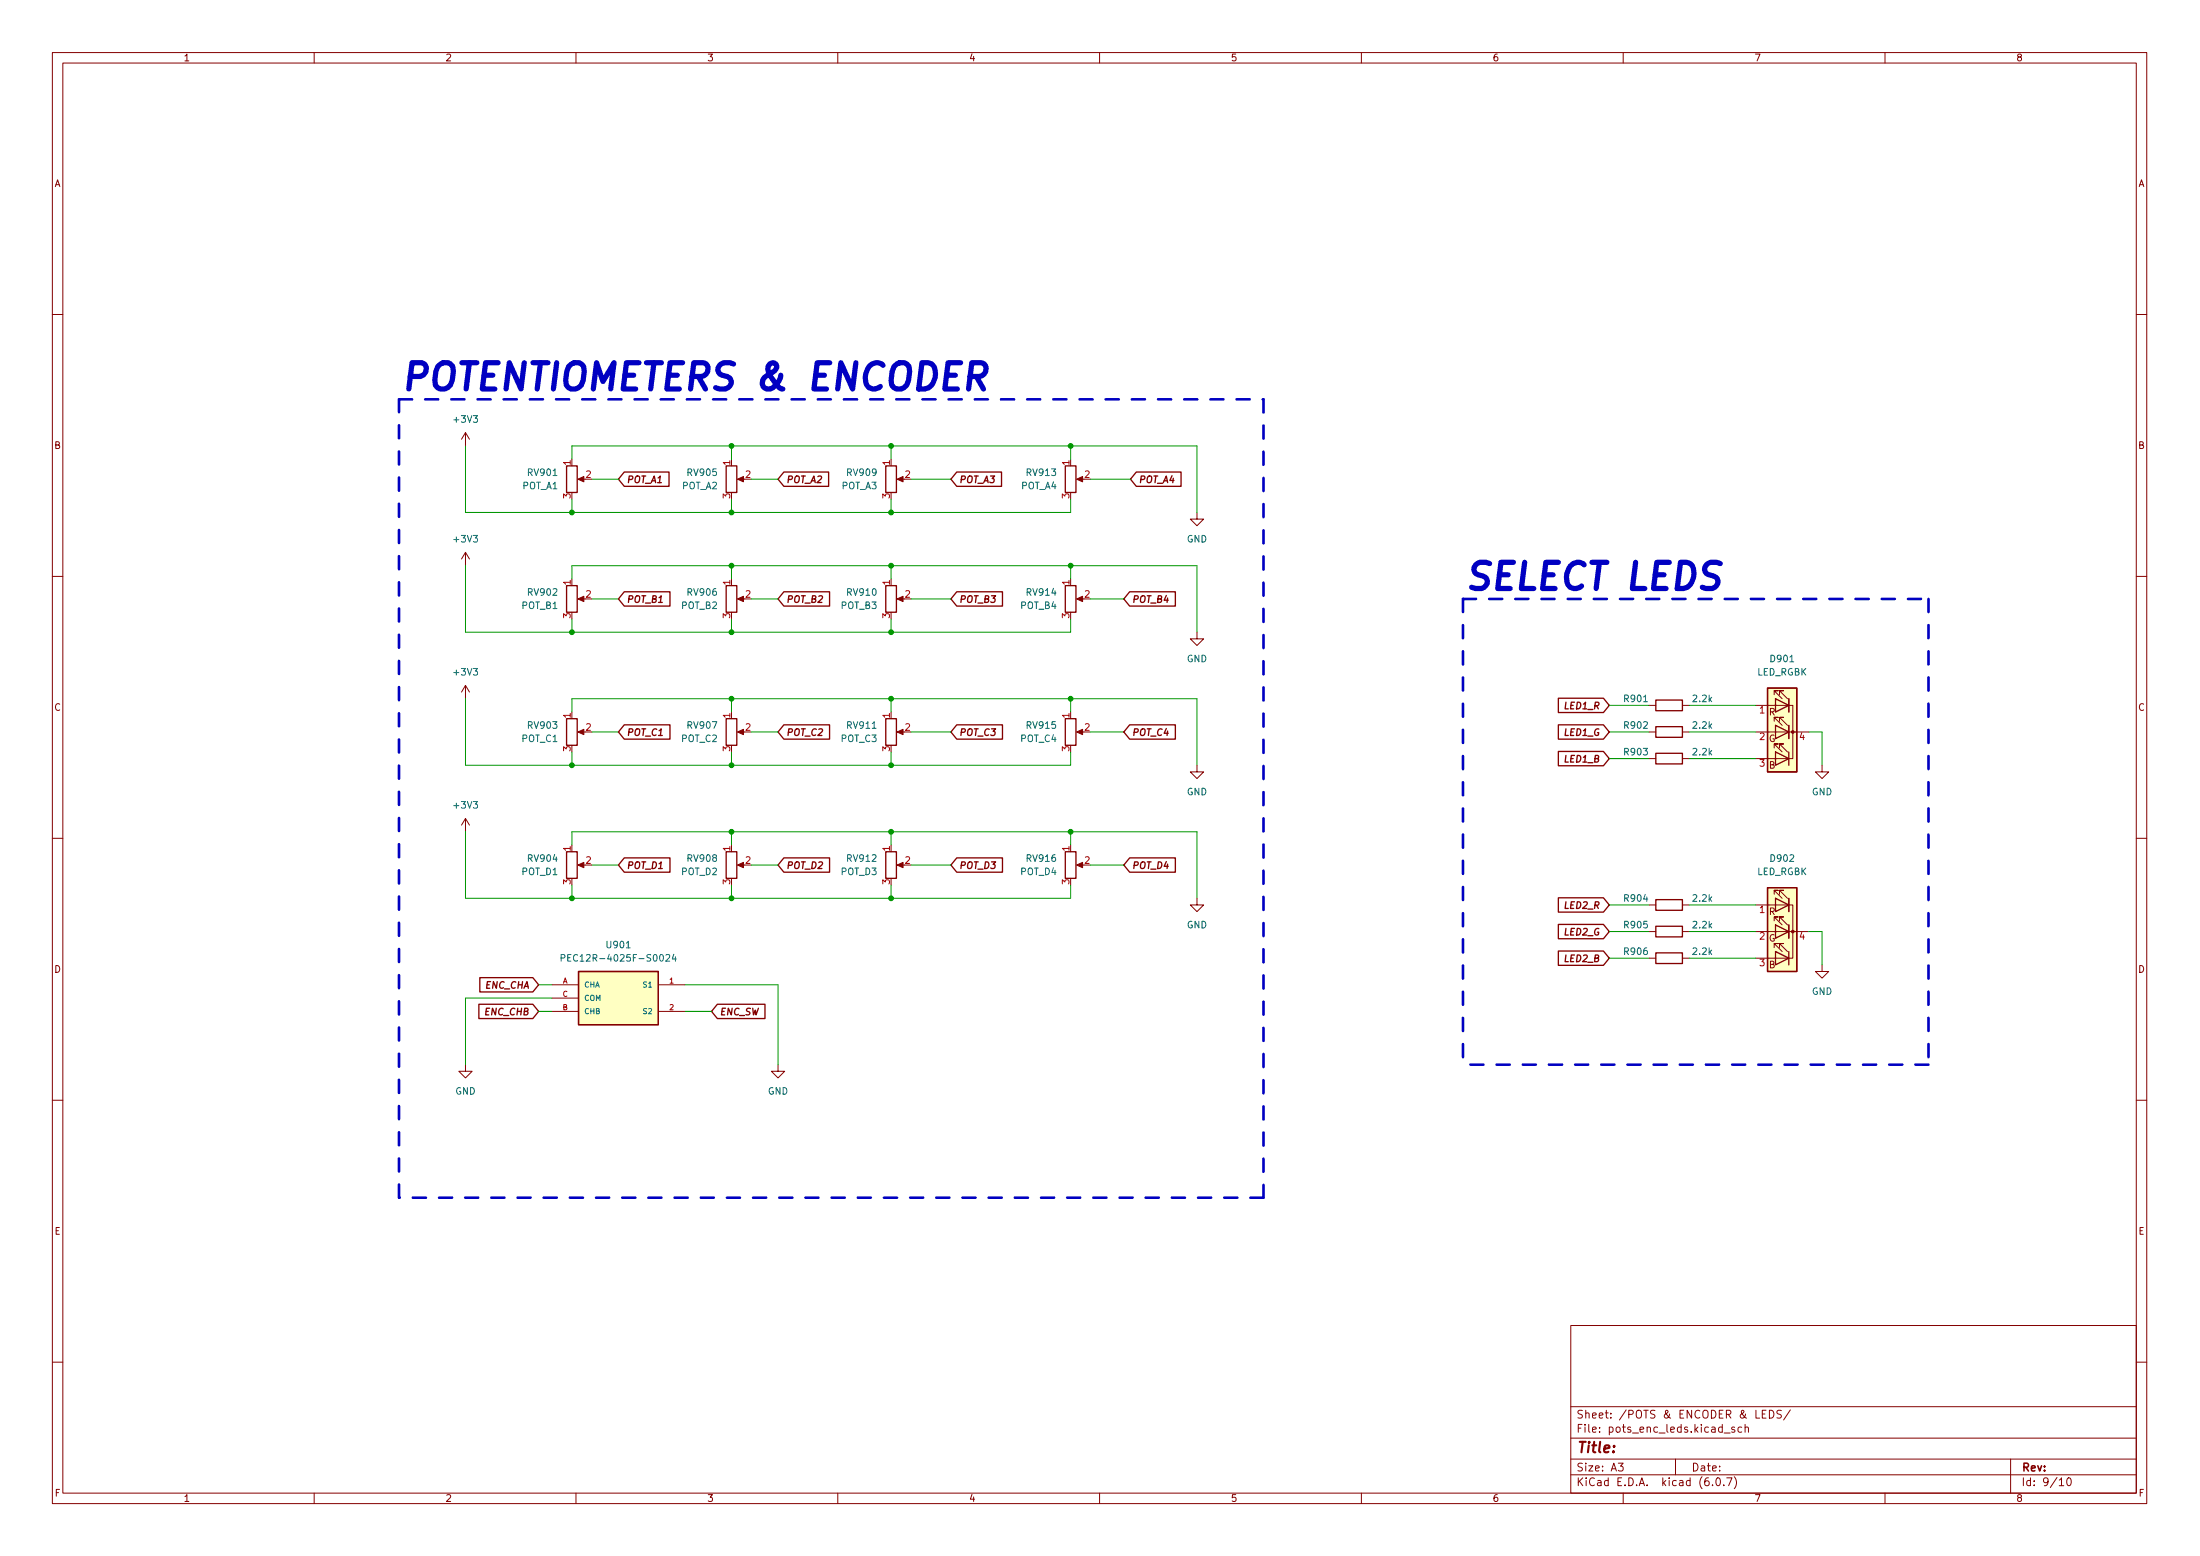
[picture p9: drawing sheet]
<svg xmlns="http://www.w3.org/2000/svg" width="420mm" height="297mm" viewBox="0 0 420 297" stroke-linecap="round" stroke-linejoin="round" font-family="sans-serif">
<g fill="none" stroke="#840000" stroke-width=".19">
<path d="M10 10h400v277h-400zM12 12h396v273h-396zM60 10v2M110 10v2M160 10v2M210 10v2M260 10v2M310 10v2M360 10v2M10 60h2M408 60h2M88.9 82.6v2.5"/>
<path d="M88.9 82.6l-.8 1.3M88.9 82.6l.8 1.3M110.7 91.5h1.1M141.2 91.5h1M171.7 91.5h1M206 91.5h1M228.6 97.8v1.3h1.3l-1.3 1.3-1.3-1.3h1.3M10 110h2M88.9 105.4l-.8 1.3M88.9 105.4v2.6M88.9 105.4l.8 1.3M110.7 114.3h1.1"/>
<path d="M141.2 114.3h1M171.7 114.3h1M206 114.3h1M408 110h2M88.9 130.8v2.6M88.9 130.8l-.8 1.3M88.9 130.8l.8 1.3M110.7 139.7h1.1M141.2 139.7h1M171.7 139.7h1M206 139.7h1M228.6 120.7v1.3h1.3l-1.3 1.2-1.3-1.2h1.3"/>
<path d="M315 139.7h1.2M315 134.7h1.2M321.3 139.7h1.3M321.3 134.7h1.3M335.3 134.7h7.1v10.1h-1M335.3 139.7h2.5M338.8 137.7v-.8h.8h-.8l1.6 1.6M338.8 132.6v-.7h.8h-.8l1.6 1.5M339.1 138.5v2.5zM339.1 138.5h.1M339.1 133.4v2.5zM339.1 133.4h.1"/>
<path d="M339.1 139.7h6.3M339.9 137.7v-.8h.7h-.7l1.5 1.6M339.9 132.6v-.7h.7h-.7l1.5 1.5M341.6 138.5v2.5M341.6 133.4v2.5M88.9 156.2v2.6M88.9 156.2l-.8 1.3M88.9 156.2l.8 1.3M228.6 146.1v1.3h1.3l-1.3 1.2-1.3-1.2h1.3M315 144.8h1.2M321.3 144.8h1.3M335.3 144.8h6.3"/>
<path d="M338.8 142.8v-.8h.8h-.8l1.6 1.5M339.9 142.8v-.8h.7h-.7l1.5 1.5M348 146.1v1.3h1.2l-1.2 1.2-1.3-1.2h1.3M10 160h2M110.7 165.1h1.1M141.2 165.1h1M171.7 165.1h1M206 165.1h1M228.6 171.5v1.3h1.3l-1.3 1.2-1.3-1.2h1.3M315 177.8h1.2M315 172.8h1.2M321.3 177.8h1.3"/>
<path d="M321.3 172.8h1.3M335.3 172.8h7.1v10.1h-1M335.3 177.8h2.5M338.8 175.8v-.8h.8h-.8l1.6 1.6M338.8 170.7v-.7h.8h-.8l1.6 1.5M339.1 176.6v2.5zM339.1 176.6h.1M339.1 171.5v2.5zM339.1 171.5h.1M339.1 177.8h6.3M339.9 175.8v-.8h.7h-.7l1.5 1.6M339.9 170.7v-.7h.7h-.7l1.5 1.5"/>
<path d="M341.6 176.6v2.5M341.6 171.5v2.5M408 160h2M105.4 188h5.1M105.4 193.1h5.1M105.4 190.5h5.1M125.7 188h5.1M125.7 193.1h5.1M315 182.9h1.2M321.3 182.9h1.3M335.3 182.9h6.3M338.8 180.9v-.8h.8h-.8l1.6 1.5"/>
<path d="M339.9 180.9v-.8h.7h-.7l1.5 1.5M348 184.2v1.3h1.2l-1.2 1.2-1.3-1.2h1.3M10 210h2M88.9 203.2v1.3h1.3l-1.3 1.3-1.3-1.3h1.3M148.6 203.2v1.3h1.3l-1.3 1.3-1.3-1.3h1.3M408 210h2M300 253h108v32h-108zM10 260h2M300 278.5h108M300 274.5h108M300 268.5h108M309.1 279.3h.9l-.5 .6 .4 .1v.7l-.2 .1-.6-.1"/>
<path d="M320 278.5v3M329.3 273.6h1.1M331.3 272.5l-.4-.1-.2 .2 .1 .2 .5 .2v.3h-.6M332.6 272.5l-.4-.1-.3 .3 .2 .6h.5M333.3 272.6l.2-.2 .3 .1 .1 .9M333.3 271.9v1.5M336.6 269.9h.5M337.3 269.2h-.7v1.5h.7M337.9 269.2a.76 .76 0 0 1 .9 .8 .76 .76 0 0 1-.9 .7zM340.2 269.3l-.6-.1-.2 .3 .1 .4 .6 .2v.5l-.2 .1-.5-.1M341.9 269.1l-1.3 2M384 278.5v6.5"/>
<path d="M408 260h2M60 285v2M110 285v2M160 285v2M210 285v2M260 285v2M300 281.5h108M310 285v2M327.1 283.5v.1M327.9 282.2l.2-.1a.8 .8 0 0 1 .5 .8 .8 .8 0 0 1-.5 .7 1 1 0 0 1-.2-1.4zM329.2 283.5v.1M329.8 282.1h1l-.7 1.5"/>
<path d="M331.2 281.9a1.72 1.72 0 0 1 0 2.3M360 285v2M393.3 282.5l.4-.4v1.5M393.3 283.6h.8M394.9 282.2l.2-.1a.8 .8 0 0 1 .5 .8 .8 .8 0 0 1-.5 .7 1 1 0 0 1-.2-1.4z"/>
</g>
<g fill="#840000" stroke="#840000" stroke-width=".19">
<path d="M205.6 91.5l1.2-.5v1z"/>
<path d="M110.4 139.7l1.1-.5v1z"/>
<path d="M171.3 139.7l1.2-.5v1z"/>
<path d="M171.3 114.3l1.2-.5v1z"/>
<path d="M140.8 91.5l1.2-.5v1z"/>
<path d="M171.3 165.1l1.2-.5v1z"/>
<path d="M140.8 139.7l1.2-.5v1z"/>
<path d="M140.8 114.3l1.2-.5v1z"/>
<path d="M205.6 165.1l1.2-.5v1z"/>
<path d="M110.4 114.3l1.1-.5v1z"/>
<path d="M205.6 114.3l1.2-.5v1z"/>
<path d="M205.6 139.7l1.2-.5v1z"/>
<path d="M110.4 91.5l1.1-.5v1z"/>
<path d="M171.3 91.5l1.2-.5v1z"/>
<path d="M140.8 165.1l1.2-.5v1z"/>
<path d="M110.4 165.1l1.1-.5v1z"/>
<circle cx="342.4" cy="177.8" r=".25"/>
<circle cx="342.4" cy="139.7" r=".25"/>
</g>
<g fill="none" stroke="#840000" stroke-width=".25">
<path d="M108.2 88.9h2v5.1h-2zM119.2 90.1h8.6v2.7h-8.6l-1.1-1.3zM138.7 88.9h2v5.1h-2zM149.7 90.1h8.6v2.7h-8.6l-1.1-1.3zM169.2 88.9h2v5.1h-2zM182.7 90.1h8.6v2.7h-8.6l-1.1-1.3zM203.5 88.9h2v5.1h-2zM217 90.1h8.6v2.7h-8.6l-1.1-1.3zM108.2 111.8h2v5.1h-2zM119.2 113h8.8v2.7h-8.8l-1.1-1.4zM138.7 111.8h2v5.1h-2zM149.7 113h8.7v2.7h-8.7l-1.1-1.4z"/>
<path d="M169.2 111.8h2v5.1h-2zM182.7 113h8.8v2.7h-8.8l-1.1-1.4zM203.5 111.8h2v5.1h-2zM215.7 113h8.8v2.7h-8.8l-1.1-1.4zM108.2 137.2h2v5.1h-2zM119.2 138.4h8.8v2.7h-8.8l-1.1-1.4zM138.7 137.2h2v5.1h-2zM149.7 138.4h8.7v2.7h-8.7l-1.1-1.4zM169.2 137.2h2v5.1h-2zM182.7 138.4h8.8v2.7h-8.8l-1.1-1.4zM203.5 137.2h2v5.1h-2zM215.7 138.4h8.8v2.7h-8.8l-1.1-1.4z"/>
<path d="M297.6 138.4h8.6l1.1 1.3-1.1 1.4h-8.6zM297.6 133.3h8.6l1.1 1.4-1.1 1.3h-8.6zM316.2 133.6h5.1v2.1h-5.1zM316.2 138.7h5.1v2.1h-5.1zM337.6 131.4h5.6v16h-5.6zM339.1 138.5l2.5 1.2-2.5 1.3zM339.1 133.4l2.5 1.3-2.5 1.2zM341.6 133.4v2.5M341.6 138.5v2.5M297.6 143.5h8.6l1.1 1.3-1.1 1.4h-8.6zM316.2 143.8h5.1v2h-5.1zM339.1 143.5l2.5 1.3-2.5 1.3z"/>
<path d="M341.6 143.5v2.6M108.2 162.6h2v5.1h-2zM119.2 163.8h8.8v2.7h-8.8l-1.1-1.4zM138.7 162.6h2v5.1h-2zM149.7 163.8h8.7v2.7h-8.7l-1.1-1.4zM169.2 162.6h2v5.1h-2zM182.7 163.8h8.8v2.7h-8.8l-1.1-1.4zM203.5 162.6h2v5.1h-2zM215.7 163.8h8.8v2.7h-8.8l-1.1-1.4zM297.6 171.4h8.6l1.1 1.4-1.1 1.3h-8.6zM297.6 176.5h8.6l1.1 1.3-1.1 1.4h-8.6zM316.2 176.8h5.1v2.1h-5.1z"/>
<path d="M316.2 171.7h5.1v2.1h-5.1zM337.6 169.5h5.6v16h-5.6zM339.1 176.6l2.5 1.2-2.5 1.3zM339.1 171.5l2.5 1.3-2.5 1.2zM341.6 171.5v2.5M341.6 176.6v2.5M91.5 191.7h10.3l1.1 1.4-1.1 1.3h-10.3zM91.6 186.6h10.2l1.1 1.4-1.1 1.4h-10.2zM110.5 185.5h15.2v10.1h-15.2zM137 191.7h9.1v2.7h-9.1l-1.1-1.3zM297.6 181.6h8.6l1.1 1.3-1.1 1.4h-8.6zM316.2 181.9h5.1v2h-5.1z"/>
<path d="M339.1 181.6l2.5 1.3-2.5 1.3zM341.6 181.6v2.6"/>
</g>
<g fill="#ffffc2" stroke="#ffffc2" stroke-width=".19">
<path d="M110.5 185.5h15.2v10.1h-15.2z"/>
<path d="M337.6 169.5h5.6v16h-5.6z"/>
<path d="M337.6 131.4h5.6v16h-5.6z"/>
</g>
<path d="M107.2 182.9l.6-.1 .1-.2-.1-.3-.6-.1v1.3M108.4 182.8h.5M109 182.2h-.6v1.3h.6M127.2 182.3l.5-.1 .2 .4-.8 .9h.8M128.7 182.2l-.3 .9h.8M129 182.6v.9" fill="none" stroke="#006464" stroke-width=".19"/>
<path d="M185.3 71.9h1.9a1.38 1.38 0 0 0 1.1-1.2 1.38 1.38 0 0 0-.8-1.5h-1.9l-.6 5M186.5 71.9l1.3 2.3" fill="none" stroke="#0000c2" stroke-width="1"/>
<path d="M76.2 76.2h165.1M241.3 76.2v152.4M279.4 114.3h88.9M279.4 114.3v88.9M368.3 114.3v88.9M368.3 203.2h-88.9M76.2 228.6v-152.4M241.3 228.6h-165.1" fill="none" stroke="#0000c2" stroke-width=".5" stroke-dasharray="2.5 2.5"/>
<g fill="none" stroke="#009600" stroke-width=".19">
<path d="M88.9 85.1v12.7h115.6v-2.5M109.2 87.7v-2.6h119.4v12.7M109.2 95.3v2.5M113 91.5h5.1M139.7 85.1v2.6M139.7 95.3v2.5M143.5 91.5h5.1M170.2 85.1v2.6M170.2 95.3v2.5M174 91.5h7.6M204.5 85.1v2.6M208.3 91.5h7.6"/>
<path d="M88.9 108v12.7h115.6v-2.6M109.2 110.5v-2.5h119.4v12.7M109.2 118.1v2.6M113 114.3h5.1M139.7 108v2.5M139.7 118.1v2.6M143.5 114.3h5.1M170.2 108v2.5M170.2 118.1v2.6M174 114.3h7.6M204.5 108v2.5M208.3 114.3h6.3"/>
<path d="M88.9 133.4v12.7h115.6v-2.6M109.2 135.9v-2.5h119.4v12.7M113 139.7h5.1M139.7 133.4v2.5M143.5 139.7h5.1M170.2 133.4v2.5M174 139.7h7.6M204.5 133.4v2.5M208.3 139.7h6.3M307.3 139.7h7.7M307.3 134.7h7.7M322.6 139.7h12.7"/>
<path d="M322.6 134.7h12.7M345.4 139.7h2.6v6.4M88.9 158.8v12.7h115.6v-2.6M109.2 143.5v2.6M139.7 143.5v2.6M139.7 158.8v2.5M170.2 143.5v2.6M170.2 158.8v2.5M204.5 158.8v2.5M307.3 144.8h7.7M322.6 144.8h12.7M109.2 161.3v-2.5h119.4v12.7"/>
<path d="M109.2 168.9v2.6M113 165.1h5.1M139.7 168.9v2.6M143.5 165.1h5.1M170.2 168.9v2.6M174 165.1h7.6M208.3 165.1h6.3M307.3 172.8h7.7M307.3 177.8h7.7M322.6 172.8h12.7M322.6 177.8h12.7M345.4 177.8h2.6v6.4"/>
<path d="M102.9 193.1h2.5M102.9 188h2.5M105.4 190.5h-16.5v12.7M130.8 188h17.8v15.2M130.8 193.1h5.1M307.3 182.9h7.7M322.6 182.9h12.7"/>
</g>
<g fill="#009600" stroke="#009600" stroke-width=".19">
<circle cx="170.2" cy="97.8" r=".46"/>
<circle cx="170.2" cy="108" r=".46"/>
<circle cx="170.2" cy="120.7" r=".46"/>
<circle cx="170.2" cy="85.1" r=".46"/>
<circle cx="204.5" cy="85.1" r=".46"/>
<circle cx="139.7" cy="97.8" r=".46"/>
<circle cx="139.7" cy="85.1" r=".46"/>
<circle cx="139.7" cy="158.8" r=".46"/>
<circle cx="139.7" cy="171.5" r=".46"/>
<circle cx="109.2" cy="97.8" r=".46"/>
<circle cx="109.2" cy="120.7" r=".46"/>
<circle cx="109.2" cy="171.5" r=".46"/>
<circle cx="109.2" cy="146.1" r=".46"/>
<circle cx="139.7" cy="108" r=".46"/>
<circle cx="139.7" cy="146.1" r=".46"/>
<circle cx="139.7" cy="133.4" r=".46"/>
<circle cx="170.2" cy="133.4" r=".46"/>
<circle cx="139.7" cy="120.7" r=".46"/>
<circle cx="170.2" cy="171.5" r=".46"/>
<circle cx="170.2" cy="158.8" r=".46"/>
<circle cx="170.2" cy="146.1" r=".46"/>
<circle cx="204.5" cy="158.8" r=".46"/>
<circle cx="204.5" cy="133.4" r=".46"/>
<circle cx="204.5" cy="108" r=".46"/>
</g>
<g font-size="7" fill="#0000c2">
<text x="76.2" y="74.5">POTENTIOMETERS &amp; ENCODER</text>
<text x="279.4" y="112.6">SELECT LEDS</text>
</g>
<text font-size="2.8" fill="#840000" x="301" y="277.3">Title:</text>
<g font-size="2.1" fill="#840000">
<text x="301" y="273.5">File: pots_enc_leds.kicad_sch</text>
<text x="301" y="270.8">Sheet: /POTS &amp; ENCODER &amp; LEDS/</text>
<text x="301" y="280.9">Size: A3</text>
<text x="323" y="280.9">Date:</text>
<text x="386" y="280.9">Rev:</text>
<text x="301" y="283.7">KiCad E.D.A. kicad (6.0.7)</text>
<text x="386" y="283.7">Id: 9/10</text>
</g>
<g font-size="1.8" fill="#840000">
<text x="35" y="11.7">1</text>
<text x="85" y="11.7">2</text>
<text x="135" y="11.7">3</text>
<text x="185" y="11.7">4</text>
<text x="235" y="11.7">5</text>
<text x="285" y="11.7">6</text>
<text x="335" y="11.7">7</text>
<text x="385" y="11.7">8</text>
<text x="10.3" y="35.7">A</text>
<text x="408.3" y="35.7">A</text>
<text x="10.3" y="85.7">B</text>
<text x="408.3" y="85.7">B</text>
<text x="119.5" y="92.2">POT_A1</text>
<text x="150" y="92.2">POT_A2</text>
<text x="183" y="92.2">POT_A3</text>
<text x="217.3" y="92.2">POT_A4</text>
<text x="119.5" y="115.1">POT_B1</text>
<text x="150" y="115.1">POT_B2</text>
<text x="183" y="115.1">POT_B3</text>
<text x="216.1" y="115.1">POT_B4</text>
<text x="10.3" y="135.7">C</text>
<text x="299.1" y="135.4">LED1_R</text>
<text x="337.8" y="136.6">R</text>
<text x="408.3" y="135.7">C</text>
<text x="119.5" y="140.5">POT_C1</text>
<text x="150" y="140.5">POT_C2</text>
<text x="183" y="140.5">POT_C3</text>
<text x="216.1" y="140.5">POT_C4</text>
<text x="299" y="140.5">LED1_G</text>
<text x="337.8" y="141.6">G</text>
<text x="299.1" y="145.5">LED1_B</text>
<text x="337.8" y="146.7">B</text>
<text x="119.5" y="165.9">POT_D1</text>
<text x="150" y="165.9">POT_D2</text>
<text x="183" y="165.9">POT_D3</text>
<text x="216.1" y="165.9">POT_D4</text>
<text x="299.1" y="173.5">LED2_R</text>
<text x="299" y="178.6">LED2_G</text>
<text x="337.8" y="179.7">G</text>
<text x="337.8" y="174.7">R</text>
<text x="10.3" y="185.7">D</text>
<text x="299.1" y="183.6">LED2_B</text>
<text x="337.8" y="184.8">B</text>
<text x="408.3" y="185.7">D</text>
<text x="92.9" y="188.7">ENC_CHA</text>
<text x="92.9" y="193.8">ENC_CHB</text>
<text x="137.3" y="193.8">ENC_SW</text>
<text x="10.4" y="235.7">E</text>
<text x="408.4" y="235.7">E</text>
<text x="10.4" y="285.7">F</text>
<text x="35" y="286.7">1</text>
<text x="85" y="286.7">2</text>
<text x="135" y="286.7">3</text>
<text x="185" y="286.7">4</text>
<text x="235" y="286.7">5</text>
<text x="285" y="286.7">6</text>
<text x="335" y="286.7">7</text>
<text x="385" y="286.7">8</text>
<text x="408.4" y="285.7">F</text>
</g>
<g font-size="1.8" fill="#006464">
<text x="86.8" y="80.7">+3V3</text>
<text x="99.7" y="93.4">POT_A1</text>
<text x="100.9" y="90.8">RV901</text>
<text x="130.2" y="93.4">POT_A2</text>
<text x="131.4" y="90.8">RV905</text>
<text x="160.7" y="93.4">POT_A3</text>
<text x="161.9" y="90.8">RV909</text>
<text x="195" y="93.4">POT_A4</text>
<text x="196.2" y="90.8">RV913</text>
<text x="86.8" y="103.5">+3V3</text>
<text x="226.6" y="103.5">GND</text>
<text x="100.9" y="113.7">RV902</text>
<text x="131.4" y="113.7">RV906</text>
<text x="161.9" y="113.7">RV910</text>
<text x="196.2" y="113.7">RV914</text>
<text x="99.7" y="116.2">POT_B1</text>
<text x="130.1" y="116.2">POT_B2</text>
<text x="160.6" y="116.2">POT_B3</text>
<text x="194.9" y="116.2">POT_B4</text>
<text x="86.8" y="128.9">+3V3</text>
<text x="226.6" y="126.4">GND</text>
<text x="335.5" y="128.9">LED_RGBK</text>
<text x="338.2" y="126.4">D901</text>
<text x="310.3" y="134">R901</text>
<text x="323.4" y="134">2.2k</text>
<text x="99.7" y="141.6">POT_C1</text>
<text x="100.9" y="139.1">RV903</text>
<text x="130.1" y="141.6">POT_C2</text>
<text x="131.4" y="139.1">RV907</text>
<text x="160.6" y="141.6">POT_C3</text>
<text x="161.9" y="139.1">RV911</text>
<text x="194.9" y="141.6">POT_C4</text>
<text x="196.2" y="139.1">RV915</text>
<text x="310.3" y="139.1">R902</text>
<text x="323.4" y="139.1">2.2k</text>
<text x="310.3" y="144.2">R903</text>
<text x="323.4" y="144.2">2.2k</text>
<text x="86.8" y="154.3">+3V3</text>
<text x="226.6" y="151.8">GND</text>
<text x="346" y="151.8">GND</text>
<text x="99.7" y="167">POT_D1</text>
<text x="100.9" y="164.5">RV904</text>
<text x="130.1" y="167">POT_D2</text>
<text x="131.4" y="164.5">RV908</text>
<text x="160.6" y="167">POT_D3</text>
<text x="161.9" y="164.5">RV912</text>
<text x="194.9" y="167">POT_D4</text>
<text x="196.2" y="164.5">RV916</text>
<text x="335.5" y="167">LED_RGBK</text>
<text x="338.2" y="164.5">D902</text>
<text x="310.3" y="172.1">R904</text>
<text x="323.4" y="172.1">2.2k</text>
<text x="226.6" y="177.2">GND</text>
<text x="310.3" y="177.2">R905</text>
<text x="323.4" y="177.2">2.2k</text>
<text x="109" y="183.6">PEC12R-4025F-S0024</text>
<text x="116" y="181">U901</text>
<text x="310.3" y="182.3">R906</text>
<text x="323.4" y="182.3">2.2k</text>
<text x="346" y="189.9">GND</text>
<text x="86.9" y="209">GND</text>
<text x="146.6" y="209">GND</text>
</g>
<g font-size="1.8" fill="#a90000">
<text x="109" y="88.8" transform="rotate(-90 109 88.8)">1</text>
<text x="139.4" y="88.8" transform="rotate(-90 139.4 88.8)">1</text>
<text x="169.9" y="88.8" transform="rotate(-90 169.9 88.8)">1</text>
<text x="204.2" y="88.8" transform="rotate(-90 204.2 88.8)">1</text>
<text x="109" y="95.1" transform="rotate(-90 109 95.1)">3</text>
<text x="111.9" y="91.2">2</text>
<text x="139.4" y="95.1" transform="rotate(-90 139.4 95.1)">3</text>
<text x="142.4" y="91.2">2</text>
<text x="169.9" y="95.1" transform="rotate(-90 169.9 95.1)">3</text>
<text x="172.9" y="91.2">2</text>
<text x="204.2" y="95.1" transform="rotate(-90 204.2 95.1)">3</text>
<text x="207.2" y="91.2">2</text>
<text x="109" y="111.7" transform="rotate(-90 109 111.7)">1</text>
<text x="139.4" y="111.7" transform="rotate(-90 139.4 111.7)">1</text>
<text x="169.9" y="111.7" transform="rotate(-90 169.9 111.7)">1</text>
<text x="204.2" y="111.7" transform="rotate(-90 204.2 111.7)">1</text>
<text x="109" y="118" transform="rotate(-90 109 118)">3</text>
<text x="111.9" y="114.1">2</text>
<text x="139.4" y="118" transform="rotate(-90 139.4 118)">3</text>
<text x="142.4" y="114.1">2</text>
<text x="169.9" y="118" transform="rotate(-90 169.9 118)">3</text>
<text x="172.9" y="114.1">2</text>
<text x="204.2" y="118" transform="rotate(-90 204.2 118)">3</text>
<text x="207.2" y="114.1">2</text>
<text x="109" y="137.1" transform="rotate(-90 109 137.1)">1</text>
<text x="139.4" y="137.1" transform="rotate(-90 139.4 137.1)">1</text>
<text x="169.9" y="137.1" transform="rotate(-90 169.9 137.1)">1</text>
<text x="204.2" y="137.1" transform="rotate(-90 204.2 137.1)">1</text>
<text x="336.1" y="136.2">1</text>
<text x="109" y="143.4" transform="rotate(-90 109 143.4)">3</text>
<text x="111.9" y="139.5">2</text>
<text x="139.4" y="143.4" transform="rotate(-90 139.4 143.4)">3</text>
<text x="142.4" y="139.5">2</text>
<text x="169.9" y="143.4" transform="rotate(-90 169.9 143.4)">3</text>
<text x="172.9" y="139.5">2</text>
<text x="204.2" y="143.4" transform="rotate(-90 204.2 143.4)">3</text>
<text x="207.2" y="139.5">2</text>
<text x="336.1" y="141.3">2</text>
<text x="343.7" y="141.3">4</text>
<text x="336.1" y="146.3">3</text>
<text x="109" y="162.5" transform="rotate(-90 109 162.5)">1</text>
<text x="111.9" y="164.9">2</text>
<text x="139.4" y="162.5" transform="rotate(-90 139.4 162.5)">1</text>
<text x="142.4" y="164.9">2</text>
<text x="169.9" y="162.5" transform="rotate(-90 169.9 162.5)">1</text>
<text x="172.9" y="164.9">2</text>
<text x="204.2" y="162.5" transform="rotate(-90 204.2 162.5)">1</text>
<text x="207.2" y="164.9">2</text>
<text x="109" y="168.8" transform="rotate(-90 109 168.8)">3</text>
<text x="139.4" y="168.8" transform="rotate(-90 139.4 168.8)">3</text>
<text x="169.9" y="168.8" transform="rotate(-90 169.9 168.8)">3</text>
<text x="204.2" y="168.8" transform="rotate(-90 204.2 168.8)">3</text>
<text x="336.1" y="174.3">1</text>
<text x="336.1" y="179.4">2</text>
<text x="343.7" y="179.4">4</text>
<text x="336.1" y="184.4">3</text>
</g>
<g font-size="1.4" fill="#a90000">
<text x="107.4" y="187.7">A</text>
<text x="107.4" y="190.3">C</text>
<text x="127.9" y="187.7">1</text>
<text x="107.4" y="192.8">B</text>
<text x="127.9" y="192.8">2</text>
</g>
<g font-size="1.4" fill="#006464">
<text x="111.5" y="188.5">CHA</text>
<text x="111.5" y="191">COM</text>
<text x="123" y="188.5">S1</text>
<text x="111.5" y="193.6">CHB</text>
<text x="123" y="193.6">S2</text>
</g>
</svg>
